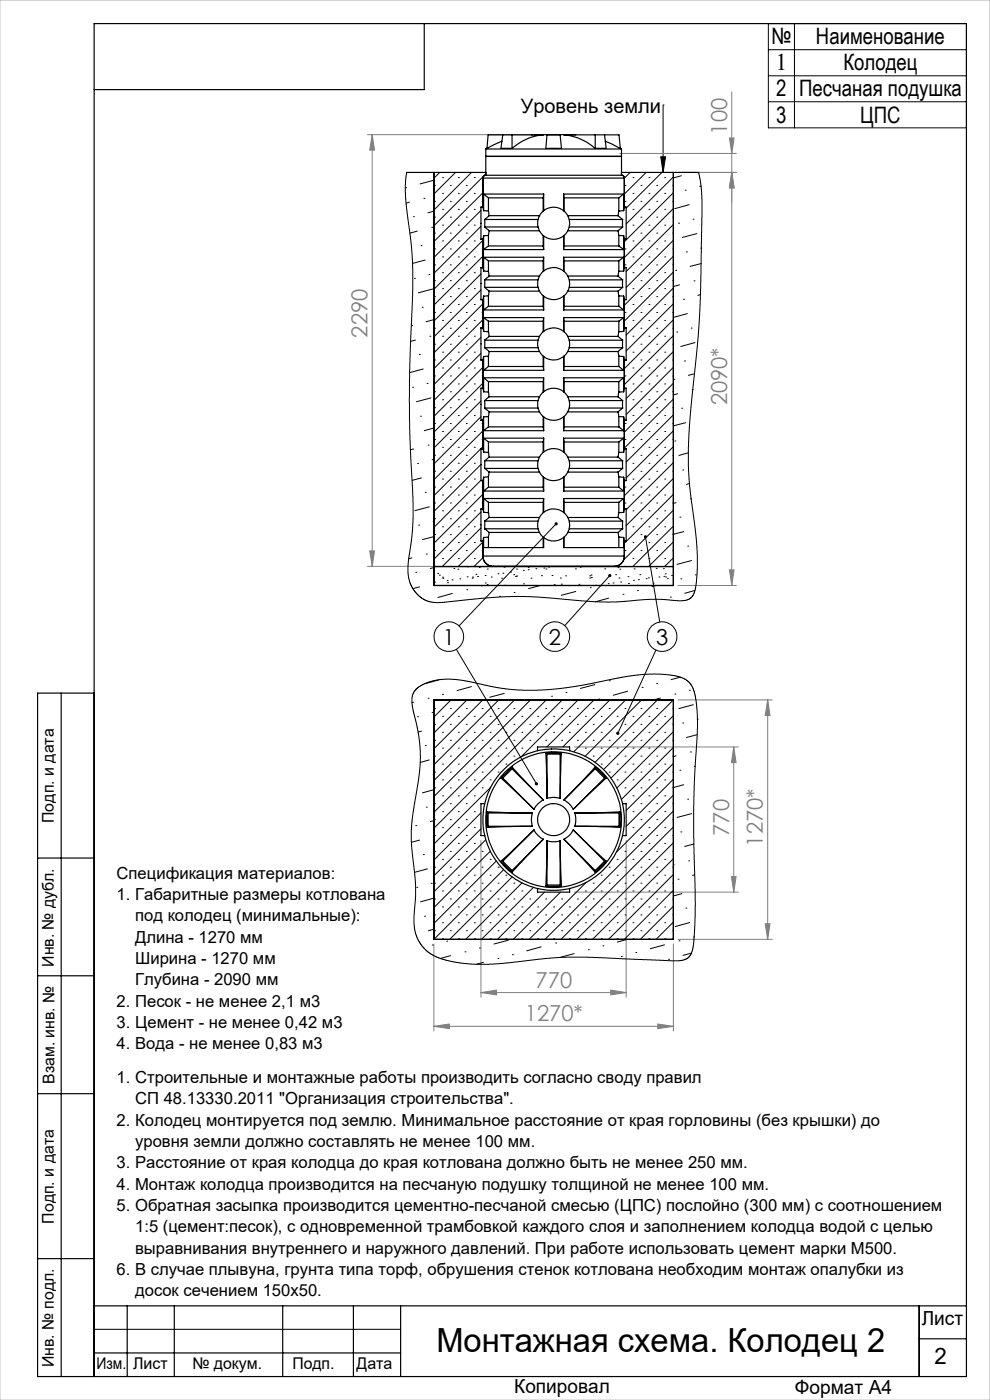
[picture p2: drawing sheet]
<svg xmlns="http://www.w3.org/2000/svg" width="210mm" height="297mm" viewBox="0 0 210 297" stroke-linecap="round" stroke-linejoin="round" font-family="sans-serif">
<g fill="none" stroke="#000" stroke-width=".21">
<path d="M163 5h42v22.1h-42zM163 10.5h42M163 16.1h42M168.5 5v22.1M140.2 33.3h1l-.5 3.3zM140.7 22.3h.1M140.7 22.3v14.3M163 21.6h42M118 111.1l-20.6 21.7M136.9 113.9l3 18.1M96.8 137.8l17 28.5M129.3 122.1l-9.5 10.6"/>
<path d="M139.1 137.9l-8 17.7M20 282h65"/>
<circle cx="95.2" cy="135.1" r="3.1"/>
<circle cx="117.7" cy="135.1" r="3.1"/>
<circle cx="140.4" cy="135.1" r="3.1"/>
</g>
<g fill="none" stroke="#808080" stroke-width=".21">
<path d="M155.2 19.5v104.7M77.9 28.6h35.1M79 28.6l.4 3.3h-1zM79 28.6v91.6M131.4 32.6h24.8M143.8 36.6h12.4M154.7 29.3h1l-.5 3.3zM155.2 36.6l.5 3.3h-1zM78.4 116.9h1l-.4 3.3zM77.9 120.2h25.7M143.8 124.2h12.4M154.7 120.9h1l-.5 3.3z"/>
<path d="M121.8 158.5h34.8M143.8 148.5h20M155.6 158.5v30.8M155.6 158.5l.5 3.3h-.9zM162.8 148.5v50.8M162.8 148.5l.5 3.3h-1zM102 178.3v33.3M132.8 178.3v33.3M121.8 189.3h34.8M143.8 199.3h20M155.2 186h.9l-.5 3.3zM162.3 196h1l-.5 3.3z"/>
<path d="M92 217.7l3.3-.5v1zM92 200.3v18.4M92 217.7h50.8M102 210.6l3.3-.6v1.1zM102 210.6h30.8M129.5 210l3.3 .6-3.3 .5zM139.5 217.2l3.3 .5-3.3 .5zM142.8 200.3v18.4"/>
</g>
<g fill="none" stroke="#000" stroke-width=".25">
<path d="M90 5v14h-70M13 147v145M20 147h-12v145h197v-287h-185v287M8 182h12M8 207h12M8 232h12M8 267h12M20 277h185M27 277v15M37 277v15M60 277v15M75 277v15"/>
<path d="M85 277v15M195 277v15M20 287h65M195 284h10"/>
</g>
<path d="M0 0h210v297h-210z" fill="none" stroke="#c0c0c0" stroke-width=".21"/>
<g fill="#000">
<path d="M140.2 33.3h1l-.5 3.3z"/>
<path d="M129.2 121.8a.34 .34 0 0 0-.1 .5 .34 .34 0 0 0 .5 .1 .34 .34 0 0 0 0-.6l-.3 .3 .3-.3zM113.6 166a.33 .33 0 0 0-.1 .5 .33 .33 0 0 0 .4 .1l-.1-.3 .2 .2a.34 .34 0 0 0 .1-.4 .34 .34 0 0 0-.5-.1zM117.8 110.9a.35 .35 0 0 0-.1 .5 .35 .35 0 0 0 .5 0 .35 .35 0 0 0 0-.5l-.2 .2 .2-.2zM130.9 155.3l-.2 .3 .2 .3 .2-.3-.2 .3a.34 .34 0 0 0 .5-.4 .34 .34 0 0 0-.5-.2zM136.8 113.6a.35 .35 0 0 0-.2 .5 .35 .35 0 0 0 .5 0 .35 .35 0 0 0-.2-.5v.3z"/>
</g>
<g fill="#808080">
<path d="M92 217.7l3.3-.5v1zM139.5 217.2l3.3 .5-3.3 .5z"/>
<path d="M155.2 36.6l.5 3.3h-1zM154.7 29.3h1l-.5 3.3z"/>
<path d="M155.2 186h.9l-.5 3.3zM155.6 158.5l.5 3.3h-.9zM162.3 196h1l-.5 3.3zM162.8 148.5l.5 3.3h-1z"/>
<path d="M155.2 36.6l.5 3.3h-1zM154.7 120.9h1l-.5 3.3zM79 28.6l.4 3.3h-1zM78.4 116.9h1l-.4 3.3z"/>
<path d="M102 210.6l3.3-.6v1.1zM129.5 210l3.3 .6-3.3 .5z"/>
</g>
<g fill="none" stroke="#000" stroke-width=".21">
<path d="M86 39.8h.1M86.3 36.6l-.3 2.6v3l1.2 9.6 .4 5.2v4.7l-.6 14.1-.2 9.6 .2 8 .6 11.9v4.7l-.3 4.5-.7 5-.1 2.1 .6 2.4 1.2 1.9 .8 .7 1.1 .7 1 .4 1.3 .1 11.3-1 4.5-.3 5.7 .1 13.1 1.1h4.4l6.2-.6h2.6l4.4 .4 1.4-.4 .9-.8 .5-1.3 .2-1.6 .2-5.9-.4-4.9-1.3-10.4-.2-7.4 .4-6.3 1.6-16.1 .5-7.8 .4-22.4-.2-3.2-.5-2.4M92 38.2l-2.9 .8M92.2 39.3h.1M93.3 36.6l-1.3 1.2M93.9 37.7h.1M95.5 39.3h.1M96.6 36.6l-4.6 4.6M97.2 37.7h.1M98.9 39.3h.1M100 36.6l-8 8M100.6 37.7h.1"/>
<path d="M102.3 39.3h.1M103 36.9l-11 11M132.6 39.3h.1M133.7 36.6l-1.3 1.2M134.3 37.7h.1M136 39.3h.1M137.1 36.6l-4.7 4.6M137.7 37.7h.1M139.3 39.3h.1M140.4 36.6l-7.6 7.6M141 37.7h.1M142.7 39.3h.1"/>
<path d="M142.8 37.5l-10 10M144.5 37.3l-1.7 .4M148.7 39.5h-.3M86.9 42.9l-.8 .2M87.7 46h.1M87.9 59.1h.1M88.5 49l-1.5 .5M89.3 52.1h.1M89.9 42.1h.1M90.2 55.2l-2.7 .7M91 58.2h.1M91.6 48.2h.1"/>
<path d="M92 44.8l-1.2 .4M92.2 59.5h.1M92.2 56.2h.1M92.2 52.8h.1M92.2 49.5h.1M92.2 46.1h.1M92.2 42.7h.1M93.9 57.9h.1M93.9 54.5h.1M93.9 51.1h.1M93.9 47.8h.1M93.9 44.4h.1"/>
<path d="M93.9 41h.1M95.5 59.5h.1M95.5 56.2h.1M95.5 52.8h.1M95.5 49.5h.1M95.5 46.1h.1M95.5 42.7h.1M97.2 57.9h.1M97.2 54.5h.1M97.2 51.1h.1M97.2 47.8h.1M97.2 44.4h.1"/>
<path d="M97.2 41h.1M98.9 59.5h.1M98.9 56.2h.1M98.9 52.8h.1M98.9 49.5h.1M98.9 46.1h.1M98.9 42.7h.1M100.6 57.9h.1M100.6 54.5h.1M100.6 51.1h.1M100.6 47.8h.1M100.6 44.4h.1"/>
<path d="M100.6 41h.1M102 58.1l-10 10M102 48l-10 10M102 44.6l-10 10M102.3 56.2h.1M102.3 52.8h.1M102.3 42.7h.1M102.4 54.4l-10.4 10.3M102.4 51l-10.4 10.4M102.4 40.9l-10.4 10.4M132.6 56.2h.1M132.6 52.8h.1"/>
<path d="M132.6 42.7h.1M134.3 57.9h.1M134.3 54.5h.1M134.3 51.1h.1M134.3 47.8h.1M134.3 44.4h.1M134.3 41h.1M136 59.5h.1M136 56.2h.1M136 52.8h.1M136 49.5h.1M136 46.1h.1"/>
<path d="M136 42.7h.1M137.7 57.9h.1M137.7 54.5h.1M137.7 51.1h.1M137.7 47.8h.1M137.7 44.4h.1M137.7 41h.1M139.3 59.5h.1M139.3 56.2h.1M139.3 52.8h.1M139.3 49.5h.1M139.3 46.1h.1"/>
<path d="M139.3 42.7h.1M141 57.9h.1M141 54.5h.1M141 51.1h.1M141 47.8h.1M141 44.4h.1M141 41h.1M142.7 59.5h.1M142.7 56.2h.1M142.7 52.8h.1M142.7 49.5h.1M142.7 46.1h.1"/>
<path d="M142.7 42.7h.1M142.8 57.7l-10.4 10.4M142.8 54.4l-10.4 10.4M142.8 51l-10 10M142.8 47.6l-10 10M142.8 44.2l-10.4 10.4M142.8 40.9l-10.4 10.4M143.3 57.4h.1M143.9 47.3h.1M145.3 40.4h.1M145.6 53.4h.1M146.2 43.4l-3.1 .9"/>
<path d="M147 46.5h.1M147.2 59.6h.1M147.8 49.6l-3.1 .8M148.7 52.6h.1M148.7 55.9l-2.3 .6M87.3 69.1h.1M88.1 72.1l-1 .3M88.9 75.2h.1M89.6 65.2h.1M89.8 78.3l-2.9 .8M91.2 71.3h.1M91.8 61.3l-3.1 .8"/>
<path d="M92 74.4h.1M92 67.8l-1.6 .5M92.2 79.8h.1M92.2 76.4h.1M92.2 73h.1M92.2 69.6h.1M92.2 66.3h.1M92.2 62.9h.1M93.9 78.1h.1M93.9 74.7h.1M93.9 71.3h.1M93.9 68h.1"/>
<path d="M93.9 64.6h.1M93.9 61.2h.1M95.5 79.8h.1M95.5 76.4h.1M95.5 73h.1M95.5 69.6h.1M95.5 66.3h.1M95.5 62.9h.1M97.2 78.1h.1M97.2 74.7h.1M97.2 71.3h.1M97.2 68h.1"/>
<path d="M97.2 64.6h.1M97.2 61.2h.1M98.9 79.8h.1M98.9 76.4h.1M98.9 73h.1M98.9 69.6h.1M98.9 66.3h.1M98.9 62.9h.1M100.6 78.1h.1M100.6 74.7h.1M100.6 71.3h.1M100.6 68h.1"/>
<path d="M100.6 64.6h.1M100.6 61.2h.1M102 75l-10 9.9M102 71.6l-10 10M102 61.5l-10 10M102.3 79.8h.1M102.3 76.4h.1M102.3 66.3h.1M102.4 77.9l-10.4 10.4M102.4 67.8l-10.4 10.4M102.4 64.4l-10.4 10.5M132.6 79.8h.1"/>
<path d="M132.6 76.4h.1M132.6 66.3h.1M134.3 78.1h.1M134.3 74.7h.1M134.3 71.3h.1M134.3 68h.1M134.3 64.6h.1M134.3 61.2h.1M136 79.8h.1M136 76.4h.1M136 73h.1M136 69.6h.1"/>
<path d="M136 66.3h.1M136 62.9h.1M137.7 78.1h.1M137.7 74.7h.1M137.7 71.3h.1M137.7 68h.1M137.7 64.6h.1M137.7 61.2h.1M139.3 79.8h.1M139.3 76.4h.1M139.3 73h.1M139.3 69.6h.1"/>
<path d="M139.3 66.3h.1M139.3 62.9h.1M141 78.1h.1M141 74.7h.1M141 71.3h.1M141 68h.1M141 64.6h.1M141 61.2h.1M142.7 79.8h.1M142.7 76.4h.1M142.7 73h.1M142.7 69.6h.1"/>
<path d="M142.7 66.3h.1M142.7 62.9h.1M142.8 77.9l-10 10M142.8 74.6l-10 10M142.8 71.2l-10.4 10.4M142.8 67.8l-10.4 10.4M142.8 64.4l-10 10.1M142.8 61.1l-10 10M143.5 70.4h.1M144.1 60.4l-1.3 .4M145 63.5h.1M145.2 76.6h.1"/>
<path d="M145.8 66.5l-3 .8M146.6 69.6h.1M147.3 79.3l-1.3 .3M147.4 72.7l-3 .8M148.6 62.5l-.6 .1M87.5 82.2h.1M87.7 95.2l-.6 .2M88.6 98.3h.1M89.2 88.3h.1M90.6 81.3h.1M90.8 94.4h.1M91.4 84.4l-3.1 .8"/>
<path d="M92 97.4l-.3 .1M92 90.8l-2 .6M92.2 100h.1M92.2 96.6h.1M92.2 93.2h.1M92.2 89.8h.1M92.2 86.5h.1M92.2 83.1h.1M93.9 98.3h.1M93.9 94.9h.1M93.9 91.5h.1M93.9 88.2h.1"/>
<path d="M93.9 84.8h.1M93.9 81.5h.1M95.5 100h.1M95.5 96.6h.1M95.5 93.2h.1M95.5 89.8h.1M95.5 86.5h.1M95.5 83.1h.1M97.2 98.3h.1M97.2 94.9h.1M97.2 91.5h.1M97.2 88.2h.1"/>
<path d="M97.2 84.8h.1M97.2 81.5h.1M98.9 100h.1M98.9 96.6h.1M98.9 93.2h.1M98.9 89.8h.1M98.9 86.5h.1M98.9 83.1h.1M100.6 98.3h.1M100.6 94.9h.1M100.6 91.5h.1M100.6 88.2h.1"/>
<path d="M100.6 84.8h.1M100.6 81.5h.1M102 98.5l-10 10M102 88.4l-10 10M102 85.1l-10 9.9M102.3 93.2h.1M102.3 89.8h.1M102.4 94.8l-10.4 10.4M102.4 91.4l-10.4 10.4M102.4 81.3l-10.4 10.4M132.6 93.2h.1M132.6 89.8h.1"/>
<path d="M134.3 98.3h.1M134.3 94.9h.1M134.3 91.5h.1M134.3 88.2h.1M134.3 84.8h.1M134.3 81.5h.1M136 100h.1M136 96.6h.1M136 93.2h.1M136 89.8h.1M136 86.5h.1M136 83.1h.1"/>
<path d="M137.7 98.3h.1M137.7 94.9h.1M137.7 91.5h.1M137.7 88.2h.1M137.7 84.8h.1M137.7 81.5h.1M139.3 100h.1M139.3 96.6h.1M139.3 93.2h.1M139.3 89.8h.1M139.3 86.5h.1M139.3 83.1h.1"/>
<path d="M141 98.3h.1M141 94.9h.1M141 91.5h.1M141 88.2h.1M141 84.8h.1M141 81.5h.1M142.7 100h.1M142.7 96.6h.1M142.7 93.2h.1M142.7 89.8h.1M142.7 86.5h.1M142.7 83.1h.1"/>
<path d="M142.8 98.1l-10 10M142.8 94.8l-10.4 10.4M142.8 91.4l-10 10M142.8 88l-10 10M142.8 84.7l-10.4 10.4M142.8 81.3l-10.4 10.4M142.9 80.5h.1M143.2 93.6h.1M143.8 83.5l-1 .3M144.6 86.6h.1M144.8 99.7h.1M145.4 89.7l-2.6 .6"/>
<path d="M146 96.1l-2 .5M146.8 82.7h.1M87.4 118.4l-.7 .1M88.8 111.4h.1M89.4 101.4l-2 .5M90.2 104.5h.1M90.4 117.5h.1M91.1 107.5l-3.1 .8M91.9 110.6h.1M92 113.8l-2.4 .7M92.2 116.8h.1M92.2 113.4h.1"/>
<path d="M92.2 110.1h.1M92.2 106.7h.1M92.2 103.3h.1M93.9 118.5h.1M93.9 115.1h.1M93.9 111.8h.1M93.9 108.4h.1M93.9 105h.1M93.9 101.6h.1M95.5 116.8h.1M95.5 113.4h.1M95.5 110.1h.1"/>
<path d="M95.5 106.7h.1M95.5 103.3h.1M97.2 118.5h.1M97.2 115.1h.1M97.2 111.8h.1M97.2 108.4h.1M97.2 105h.1M97.2 101.6h.1M98.9 116.8h.1M98.9 113.4h.1M98.9 110.1h.1M98.9 106.7h.1"/>
<path d="M98.9 103.3h.1M100.6 118.5h.1M100.6 115.1h.1M100.6 111.8h.1M100.6 108.4h.1M100.6 105h.1M100.6 101.6h.1M102 112l-8.2 8.2M102 108.6l-10 10M102 101.9l-10 10M102.3 116.8h.1M102.3 106.7h.1"/>
<path d="M102.3 103.3h.1M102.4 118.3l-1.9 1.9M102.4 115l-5.2 5.2M102.4 104.8l-10.4 10.4M132.6 116.8h.1M132.6 106.7h.1M132.6 103.3h.1M134.3 118.5h.1M134.3 115.1h.1M134.3 111.8h.1M134.3 108.4h.1M134.3 105h.1"/>
<path d="M134.3 101.6h.1M136 116.8h.1M136 113.4h.1M136 110.1h.1M136 106.7h.1M136 103.3h.1M137.7 118.5h.1M137.7 115.1h.1M137.7 111.8h.1M137.7 108.4h.1M137.7 105h.1M137.7 101.6h.1"/>
<path d="M139.3 116.8h.1M139.3 113.4h.1M139.3 110.1h.1M139.3 106.7h.1M139.3 103.3h.1M141 118.5h.1M141 115.1h.1M141 111.8h.1M141 108.4h.1M141 105h.1M141 101.6h.1M142.7 116.8h.1"/>
<path d="M142.7 113.4h.1M142.7 110.1h.1M142.7 106.7h.1M142.7 103.3h.1M142.8 118.4l-1.8 1.8M142.8 115l-5.2 5.2M142.8 111.6l-8.6 8.6M142.8 108.2l-10.5 10.6M142.8 104.9l-10.4 10.4M142.8 101.5l-10 10M143.4 106.6l-.6 .2M144.2 109.7h.1"/>
<path d="M145 112.8l-2.2 .5M145.9 115.8h.1M146.2 102.6l-.6 .2M146.5 105.8h.1M146.7 118.9l-3.1 .8M88.2 121.4h.1M89 124.5l-1.4 .4M92 120.4l-.7 .2M92.1 123.5h.1M92.2 120.2h.1M92.9 121.7h.1M93.2 122h.1"/>
<path d="M93.9 122.4h.1M93.9 122.7h.1M94.9 123.2h.1M94.9 123.6h.1M95.5 120.2h.1M95.9 123h.1M96 125.9l-3.1 .8M96.3 120.6h.1M97.1 120.8h.1M97.5 122.8h.1M98.9 120.2h.1M99 125.1h.1"/>
<path d="M99.1 122.4h.1M99.2 120.3h.1M100.2 122.7h.1M100.3 122.4h.1M101 121.8h.1M101.3 122.3h.1M101.7 120.4h.1M102.1 124.3h.1M102.3 120.2h.1M102.9 122.1h.1M102.9 123.7h.1M103.3 124h.1"/>
<path d="M103.4 120.7h.1M104 120.1l-.1 .1M104.2 122.4h.1M105.6 121.7h.1M105.7 120.2h.1M106 126.5h.1M106.4 122.7h.1M106.7 121.6h.1M106.9 120.3h.1M107 124.2h.1M107.3 120.2h.1M108.3 121.4h.1"/>
<path d="M109 121.9h.1M109 120.2h.1M109 125.7h.1M109.3 122.3h.1M109.6 120.7h.1M109.6 122.2h.1M110.7 120.2h.1M111 121h.1M111.1 123.9h.1M112 120.4h.1M112 120.9h.1M112.4 120.2h.1"/>
<path d="M112.6 122.7h.1M113.7 120.6h.1M114.1 120.2h-.1M114.6 124.2l-2.5 .7M114.9 122.1h.1M115.4 120.5h.1M115.8 120.7h.1M116.4 120.3h.1M117.1 122.1h.1M117.4 120.2h.1M117.5 124h.1M118.9 122.6h.1"/>
<path d="M119.1 123.9h.1M120 122.2h.1M120.8 120.2h.1M122.1 120.7h.1M122.1 125.5l-3 .8M122.5 120.2h.1M122.8 124h.1M123.1 120.3h.1M124.2 120.2h-.1M125.1 122.6h.1M125.1 122.2h.1M125.2 124.7h.1"/>
<path d="M125.4 122h.1M125.4 122.5h.1M125.8 120.2h.1M126.3 124.2h.1M127.5 120.2h.1M128.3 120.7h.1M129 123.8h.1M129.1 126.9l-2.8 .8M130 123.7h.1M130.6 121.9h.1M131.1 120l-.2 .2M131.1 120.4h.1"/>
<path d="M131.3 122.6h.1M131.5 120.8h.1M131.7 123.5h.1M132.2 126.1h.1M132.6 120.2h.1M133.2 122.3h.1M133.3 123.8h.1M134.4 123.1h.1M134.5 120.7h.1M135.2 124.2h.1M135.2 125.3h.1M135.4 123h.1"/>
<path d="M135.7 121.9h.1M136 120.2h.1M137.1 122.8h.1M137.5 122.6h.1M138.5 123.7h.1M139.2 124.2l-.9 .2M139.2 120.6h.1M139.3 120.2h.1M139.8 122.4h.1M140.7 120.6h.1M140.8 122.3h.1M141.1 121.7h.1"/>
<path d="M141.2 122.4h.1M141.6 122.8h.1M142.2 126.7h.1M142.5 122.1h.1M142.7 120.2h.1M144.4 122.8h.1M147.4 125.3l-2.2 .6M147.5 122h.1M87.7 149h-.3M88.2 146.3l1.1-.9 1.2-.6 2-.5 1.9-.2 3.7 .2 7.5 1.6 5.3 .5h4l4.7-.4 4.9-.8 8.4-1.7 4.4-.5h2.9l2.9 .3 1.8 .6 1.1 .7 .9 1.2 .6 1.7 .5 4.9-.9 18.4v7.1l.4 13.3-.1 4.4-.3 5.1-.4 1.4-.4 .8-.8 .6-1.5 .3-18.2-.7h-5.8l-4 .2-9.9 1.1-5.4 .2-2.9-.3-3.3-.6-2.4-.9-1.5-1-1.3-1.5-.8-1.3-.4-1.3-.3-1.9 .4-5.5v-2.6l-.9-8-.1-3.7 .5-4 1.2-7.1 .3-4.1-.1-2.3-.3-2.7-1.4-6.5 .1-1.7zM88.6 152h.1M89.4 155.1l-.7 .2"/>
<path d="M90.2 158.1h.1M90.8 148.1h.1M92 151.1l-.3 .1M92.2 157.1h.1M92.2 153.7h.1M92.2 150.3h.1M92.3 148.5l-.3 .3M93.1 144.2l-3 .9M93.9 158.7h.1M93.9 155.4h.1M93.9 152h.1M93.9 148.6h.1"/>
<path d="M93.9 147.3h.1M95.5 157.1h.1M95.5 153.7h.1M95.5 150.3h.1M95.7 148.5l-3.7 3.6M97.2 158.7h.1M97.2 155.4h.1M97.2 152h.1M97.2 148.6h.1M98.9 157.1h.1M98.9 153.7h.1M98.9 150.3h.1"/>
<path d="M99.1 148.5l-7.1 7M100 145.7l-3.1 .8M100.6 158.7h.1M100.6 155.4h.1M100.6 152h.1M100.6 148.6h.1M102.3 157.1h.1M102.3 153.7h.1M102.3 150.3h.1M102.4 148.5l-10.4 10.4M104 158.7h.1M104 155.4h.1"/>
<path d="M104 152h.1M104 148.6h.1M105.7 157.1h.1M105.7 153.7h.1M105.7 150.3h.1M105.8 148.5l-13.8 13.7M107 147.1l-3.1 .8M107.3 158.7h.1M107.3 155.4h.1M107.3 152h.1M107.3 148.6h.1M109 157.1h.1"/>
<path d="M109 153.7h.1M109 150.3h.1M109.1 148.5l-17.1 17.1M110.7 158.7h.1M110.7 155.4h.1M110.7 152h.1M110.7 148.6h.1M112.4 157.1h.1M112.4 153.7h.1M112.4 150.3h.1M112.5 148.5l-20.5 20.5M114.1 155.4h.1"/>
<path d="M114.1 152h.1M114.1 148.6h.1M115.7 157.1h.1M115.7 153.7h.1M115.7 150.3h.1M115.9 148.5l-23.9 23.8M117 147.7h.1M117.4 155.4h.1M117.4 152h.1M117.4 148.6h.1M119.1 157.1h.1M119.1 153.7h.1"/>
<path d="M119.1 150.3h.1M119.3 148.5l-27.3 27.2M120.1 146.9h.1M120.8 155.4h.1M120.8 152h.1M120.8 148.6h.1M122.5 157.1h.1M122.5 153.7h.1M122.5 150.3h.1M122.6 148.5l-12 12M124.2 158.7h.1M124.2 155.4h.1"/>
<path d="M124.2 152h.1M124.2 148.6h.1M125.8 157.1h.1M125.8 153.7h.1M125.8 150.3h.1M126 148.5l-10 10M126.2 145.2l-3.1 .8M127 148.3h.1M127.5 158.7h.1M127.5 155.4h.1M127.5 152h.1M127.5 148.6h.1"/>
<path d="M129.2 157.1h.1M129.2 153.7h.1M129.2 150.3h.1M129.3 144.4h.1M129.4 148.5l-10 10M130.9 158.7h.1M130.9 155.4h.1M130.9 152h.1M130.9 148.6h.1M132.6 157.1h.1M132.6 153.7h.1M132.6 150.3h.1"/>
<path d="M132.7 148.5l-11 11M133.1 146.6l-3 .9M134.3 158.7h.1M134.3 155.4h.1M134.3 152h.1M134.3 148.6h.1M136 157.1h.1M136 153.7h.1M136 150.3h.1M136.1 148.5l-12 11.9M136.2 145.8h.1M137.7 158.7h.1"/>
<path d="M137.7 155.4h.1M137.7 152h.1M137.7 148.6h.1M139.3 145h.1M139.3 157.1h.1M139.3 153.7h.1M139.3 150.3h.1M139.5 148.5l-13.3 13.2M140.1 148.1l-1.5 .4M141 158.7h.1M141 155.4h.1M141 152h.1"/>
<path d="M141 148.6h.1M142.7 157.1h.1M142.7 153.7h.1M142.7 150.3h.1M142.8 158.6l-11 11M142.8 155.2l-12 12M142.8 151.8l-13.2 13.3M142.8 148.5l-14.8 14.8M143.2 147.2h.1M144.3 143.6l-2 .6M144.8 153.4h.1M146.2 146.4h.1"/>
<path d="M146.5 159.5h.1M147.1 149.5l-3.1 .8M147.9 155.9l-2.3 .6M147.9 152.6h.1M88.2 175.2h.1M89 178.2l-1.7 .5M90.4 171.2h.1M91.1 161.2l-2 .5M91.9 164.3h.1M92 174.1l-.7 .2M92 167.5l-2.4 .7M92.2 177.2h.1"/>
<path d="M92.2 173.9h.1M92.2 170.5h.1M92.2 167.1h.1M92.2 163.8h.1M92.2 160.4h.1M93.9 178.9h.1M93.9 175.6h.1M93.9 172.2h.1M93.9 168.8h.1M93.9 165.4h.1M93.9 162.1h.1M95.5 177.2h.1"/>
<path d="M95.5 173.9h.1M95.5 170.5h.1M95.5 167.1h.1M95.5 163.8h.1M95.5 160.4h.1M97.2 178.9h.1M97.2 175.6h.1M97.2 172.2h.1M97.2 168.8h.1M97.2 165.4h.1M97.2 162.1h.1M98.9 177.2h.1"/>
<path d="M98.9 173.9h.1M98.9 170.5h.1M98.9 167.1h.1M98.9 163.8h.1M98.9 160.4h.1M100.6 178.9h.1M100.6 175.6h.1M100.6 172.2h.1M100.6 168.8h.1M100.6 165.4h.1M100.6 162.1h.1M102 175.8l-10 10"/>
<path d="M102 172.4l-10 10.1M102.3 167.1h.1M102.3 163.8h.1M102.3 160.4h.1M103 178.1l-11 11.1M104 165.4h.1M104 162.1h.1M104.1 167l-12.1 12.1M105.7 163.8h.1M105.7 160.4h.1M107.3 162.1h.1M109 160.4h.1"/>
<path d="M125.8 160.4h.1M127.5 162.1h.1M129.2 163.8h.1M129.2 160.4h.1M130.9 165.4h.1M130.9 162.1h.1M132.6 167.1h.1M132.6 163.8h.1M132.6 160.4h.1M134.3 178.9h.1M134.3 175.6h.1M134.3 172.2h.1"/>
<path d="M134.3 168.8h.1M134.3 165.4h.1M134.3 162.1h.1M136 177.2h.1M136 173.9h.1M136 170.5h.1M136 167.1h.1M136 163.8h.1M136 160.4h.1M137.7 178.9h.1M137.7 175.6h.1M137.7 172.2h.1"/>
<path d="M137.7 168.8h.1M137.7 165.4h.1M137.7 162.1h.1M139.3 177.2h.1M139.3 173.9h.1M139.3 170.5h.1M139.3 167.1h.1M139.3 163.8h.1M139.3 160.4h.1M141 178.9h.1M141 175.6h.1M141 172.2h.1"/>
<path d="M141 168.8h.1M141 165.4h.1M141 162.1h.1M142.7 177.2h.1M142.7 173.9h.1M142.7 170.5h.1M142.7 167.1h.1M142.7 163.8h.1M142.7 160.4h.1M142.8 178.8l-20.5 20.5M142.8 175.4l-23.8 23.9M142.8 172l-27.2 27.3"/>
<path d="M142.8 168.7l-12 12.1M142.8 165.3l-10 10M142.8 162l-10 9.9M143.4 160.3l-.6 .2M144.2 163.4h.1M144.4 176.5h.1M145 166.5l-2.2 .6M145.9 169.5h.1M146.7 172.6l-3.1 .8M147.2 179.1l-2 .5M147.5 162.6h-.2M88.4 188.2h.1"/>
<path d="M89.8 181.3h.1M90.1 194.4h.1M90.7 184.3l-2.8 .8M91.5 187.4h.1M92 197.1l-1.1 .3M92 190.5l-2.8 .8M92.2 197.4h.1M92.2 194.1h.1M92.2 190.7h.1M92.2 187.4h.1M92.2 184h.1M92.2 180.6h.1"/>
<path d="M93.9 199.1h.1M93.9 195.8h.1M93.9 192.4h.1M93.9 189h.1M93.9 185.7h.1M93.9 182.3h.1M94.8 199.7h.1M95.5 197.4h.1M95.5 194.1h.1M95.5 190.7h.1M95.5 187.4h.1M95.5 184h.1"/>
<path d="M95.5 180.6h.1M97.2 199.1h.1M97.2 195.8h.1M97.2 192.4h.1M97.2 189h.1M97.2 185.7h.1M97.2 182.3h.1M98.9 197.4h.1M98.9 194.1h.1M98.9 190.7h.1M98.9 187.4h.1M98.9 184h.1"/>
<path d="M98.9 180.6h.1M100.6 199.1h.1M100.6 195.8h.1M100.6 192.4h.1M100.6 189h.1M100.6 185.7h.1M100.6 182.3h.1M102.3 197.4h.1M102.3 194.1h.1M102.3 190.7h.1M102.3 187.4h.1M102.3 184h.1"/>
<path d="M102.3 180.6h.1M104 199.1h.1M104 195.8h.1M104 192.4h.1M104 189h.1M104 185.7h.1M104 182.3h.1M104 180.6l-12 11.9M105.3 182.7l-13.3 13.2M105.7 197.4h.1M105.7 194.1h.1M105.7 190.7h.1"/>
<path d="M105.7 187.4h.1M105.7 184h.1M106.8 184.5l-14.8 14.8M107.3 199.1h.1M107.3 195.8h.1M107.3 192.4h.1M107.3 189h.1M107.3 185.7h.1M107.8 199.5l-3 .8M108.7 186l-13.3 13.3M109 197.4h.1M109 194.1h.1"/>
<path d="M109 190.7h.1M109 187.4h.1M110.7 199.1h.1M110.7 195.8h.1M110.7 192.4h.1M110.7 189h.1M110.7 187.3l-11.9 12M112.4 197.4h.1M112.4 194.1h.1M112.4 190.7h.1M113.2 188.2l-11.1 11.1M114.1 199.1h.1"/>
<path d="M114.1 195.8h.1M114.1 192.4h.1M115.5 189.3l-10 10M115.7 197.4h.1M115.7 194.1h.1M115.7 190.7h.1M117.4 199.1h.1M117.4 195.8h.1M117.4 192.4h.1M118.9 189.3l-10 10M119.1 197.4h.1M119.1 194.1h.1"/>
<path d="M119.1 190.7h.1M120.8 199.1h.1M120.8 195.8h.1M120.8 192.4h.1M122.5 197.4h.1M122.5 194.1h.1M122.5 190.7h.1M124.2 199.1h.1M124.2 195.8h.1M124.2 192.4h.1M124.2 189h.1M124.3 187.2l-12 12.1"/>
<path d="M125.8 197.4h.1M125.8 194.1h.1M125.8 190.7h.1M125.8 187.4h.1M127.5 199.1h.1M127.5 195.8h.1M127.5 192.4h.1M127.5 189h.1M127.5 185.7h.1M129.2 197.4h.1M129.2 194.1h.1M129.2 190.7h.1"/>
<path d="M129.2 187.4h.1M129.2 184h.1M130.9 199.1h.1M130.9 195.8h.1M130.9 192.4h.1M130.9 189h.1M130.9 185.7h.1M130.9 182.3h.1M132.6 197.4h.1M132.6 194.1h.1M132.6 190.7h.1M132.6 187.4h.1"/>
<path d="M132.6 184h.1M132.6 180.6h.1M133 199.3l-2 .5M134.3 199.1h.1M134.3 195.8h.1M134.3 192.4h.1M134.3 189h.1M134.3 185.7h.1M134.3 182.3h.1M136 197.4h.1M136 194.1h.1M136 190.7h.1"/>
<path d="M136 187.4h.1M136 184h.1M136 180.6h.1M137.7 199.1h.1M137.7 195.8h.1M137.7 192.4h.1M137.7 189h.1M137.7 185.7h.1M137.7 182.3h.1M139.3 197.4h.1M139.3 194.1h.1M139.3 190.7h.1"/>
<path d="M139.3 187.4h.1M139.3 184h.1M139.3 180.6h.1M141 199.1h.1M141 195.8h.1M141 192.4h.1M141 189h.1M141 185.7h.1M141 182.3h.1M142.7 197.4h.1M142.7 194.1h.1M142.7 190.7h.1"/>
<path d="M142.7 187.4h.1M142.7 184h.1M142.7 180.6h.1M142.8 199l-.2 .3M142.8 195.6l-3.6 3.7M142.8 192.3l-7 7M142.8 188.9l-10.4 10.4M142.8 185.5l-13.7 13.8M142.8 182.2l-17.1 17.1M143 183.5h-.2M143.8 186.5h.1M144 199.6h.1"/>
<path d="M144.6 189.6l-1.8 .5M145.5 192.6h.1M146.1 182.6h.1M146.3 195.7l-3.1 .9M147.1 198.8h.1M147.4 185.6l-.5 .1M91.7 200.5h.1M95.6 202.7l-2.2 .6M98.6 201.9h.1M101.7 201.1h.1M102.6 204.1l-1.6 .5M105.6 203.3h.1"/>
<path d="M108.7 202.5h.1M114.8 200.9l-3.1 .8M117.9 200.1h.1M121.8 202.3l-3.1 .8M124.8 201.5h.1M127.9 200.7h.1M131.8 202.9h.1M134.9 202.1h.1M141 200.4l-3.1 .9M141.8 203.5h.1M146.6 202.2l-1.7 .5"/>
</g>
<g fill="none" stroke="#000" stroke-width=".25">
<path d="M86.3 36.6h16.7M92 36.6v87.6h50.8v-87.6M102.4 37.8h30M102.4 37.8v6.2M103 37.2l-.3 .1-.3 .5M103 37.2h28.8M103 33.2h28.8M103 31.6h28.8M103 31.6v5.6M103.3 31.5l-.3 .1M106.5 30l-3.2 1.5 .2-2.9h11.8a11.2 11.2 0 0 0-6.7 2.9M106.6 28.6l-.3 2.9h2.3"/>
<path d="M108.6 28.6v2.9M112.7 28.6h9.4M116 28.6h2.8l.3 2.9h-3.3zM126.3 28.6v2.9M128.2 28.6l.4 2.9h-2.3M128.4 30l3.2 1.5-.3-2.9h-11.7a11.2 11.2 0 0 1 6.7 2.9M131.6 31.5l.2 .1M131.8 37.2h.3l.3 .6M131.8 31.6v5.6M131.8 36.6h16.4M132.4 37.8v6.2M102.4 56.8l.2 .7"/>
<path d="M102.4 44l.2 .7M102.4 56.8h-.4v6.8h.4M102.4 44h-.4v6.8h.4M102.4 50.8v6M102.6 50l-.2 .8M102.6 52.9h12.7M102.6 54.6h12.7M102.6 41.2h12.7M102.6 57.5l1 .1M102.6 44.7l1 .1M102.6 41.2v3.5M102.6 50v2.9"/>
<path d="M102.6 54.6v2.9M102.6 41.2l1 .8M102.6 54.6l1 .7M102.8 46.6v1.6M102.8 46.6h11.3M102.8 48.2h11.3M102.8 59.4v1.6M102.8 59.4h11.3M102.8 48.2l1 .8M103.6 42h11.6M103.6 52.2h11.6M103.6 55.3h11.6"/>
<path d="M103.6 44.8l.2 1M103.6 57.6l.2 1M103.6 49.9l-1 .1M103.6 52.2l-1 .7M103.6 42v2.8M103.6 49.9v2.3M103.6 55.3v2.3M103.8 45.8l-1 .8M103.8 45.8h10.6M103.8 58.6l-1 .8M103.8 58.6h10.6M103.8 49h10.6"/>
<path d="M103.8 49l-.2 .9M115.2 42v2.8M115.2 49.9v2.3M115.2 55.3v2.3M115.2 52.2l.1 .7M115.3 41.2v3.5M115.3 50v2.9M115.3 54.6v2.9M115.3 54.6l-.1 .7M115.3 41.2l-.1 .8M119.6 52.9h12.7M119.6 54.6h12.7"/>
<path d="M119.6 41.2h12.7M119.6 41.2v3.5M119.6 50v2.9M119.6 54.6v2.9M119.6 41.2v.8M119.6 54.6v.7M119.6 42h11.7M119.6 55.3h11.7M119.6 52.2h11.7M119.6 42v2.8M119.6 49.9v2.3M119.6 55.3v2.3"/>
<path d="M119.6 52.2v.7M120.4 45.8h10.7M120.4 58.6h10.7M120.4 49h10.7M120.8 46.6h11.3M120.8 48.2h11.3M120.8 59.4h11.3M131.1 45.8l1 .8M131.1 58.6l1 .8M131.1 49l.2 .9M131.3 44.8l-.2 1M131.3 57.6l-.2 1"/>
<path d="M131.3 49.9l1 .1M131.3 52.2l1 .7M131.3 42v2.8M131.3 49.9v2.3M131.3 55.3v2.3M132.1 46.6v1.6M132.1 59.4v1.6M132.1 48.2l-1 .8M132.3 50l.1 .8M132.3 44.7l-1 .1M132.3 57.5l-1 .1M132.3 41.2v3.5"/>
<path d="M132.3 50v2.9M132.3 54.6v2.9M132.3 41.2l-1 .8M132.3 54.6l-1 .7M132.4 56.8l-.1 .7M132.4 44l-.1 .7M132.4 44h.4v6.8h-.4M132.4 56.8h.4v6.8h-.4M132.4 50.8v6M102.4 69.6l.2 .7M102.4 69.6h-.4v6.8h.4M102.4 63.6v6"/>
<path d="M102.4 76.4v6M102.6 62.8l-.2 .8M102.6 65.8h12.7M102.6 67.4h12.7M102.6 75.6l-.2 .8M102.6 78.6h12.7M102.6 70.3l1 .1M102.6 62.8v3M102.6 67.4v2.9M102.6 75.6v3M102.6 67.4l1 .8M102.8 72.2v1.6"/>
<path d="M102.8 72.2h11.3M102.8 73.8h11.3M102.8 61h11.3M102.8 61l1 .8M102.8 73.8l1 .8M103.6 77.7h11.6M103.6 68.2h11.6M103.6 65h11.6M103.6 70.4l.2 1M103.6 75.6h-1M103.6 62.8h-1M103.6 77.7l-1 .9"/>
<path d="M103.6 65l-1 .8M103.6 62.8v2.2M103.6 68.2v2.2M103.6 75.6v2.1M103.8 61.8h10.6M103.8 74.6h10.6M103.8 71.4l-1 .8M103.8 71.4h10.6M103.8 74.6l-.2 1M103.8 61.8l-.2 1M115.2 62.8v2.2M115.2 68.2v2.2"/>
<path d="M115.2 75.6v2.1M115.2 77.7l.1 .9M115.2 65l.1 .8M115.3 62.8v3M115.3 67.4v2.9M115.3 75.6v3M115.3 67.4l-.1 .8M119.6 65.8h12.7M119.6 67.4h12.7M119.6 78.6h12.7M119.6 62.8v3M119.6 67.4v2.9"/>
<path d="M119.6 75.6v3M119.6 67.4v.8M119.6 68.2h11.7M119.6 77.7h11.7M119.6 65h11.7M119.6 62.8v2.2M119.6 68.2v2.2M119.6 75.6v2.1M119.6 65v.8M119.6 77.7v.9M120.4 74.6h10.7M120.4 61.8h10.7"/>
<path d="M120.4 71.4h10.7M120.8 72.2h11.3M120.8 73.8h11.3M120.8 61h11.3M131.1 71.4l1 .8M131.1 74.6l.2 1M131.1 61.8l.2 1M131.3 70.4l-.2 1M131.3 62.8h1M131.3 75.6h1M131.3 77.7l1 .9M131.3 65l1 .8"/>
<path d="M131.3 62.8v2.2M131.3 68.2v2.2M131.3 75.6v2.1M132.1 72.2v1.6M132.1 73.8l-1 .8M132.1 61l-1 .8M132.3 62.8l.1 .8M132.3 75.6l.1 .8M132.3 70.3l-1 .1M132.3 62.8v3M132.3 67.4v2.9M132.3 75.6v3"/>
<path d="M132.3 67.4l-1 .8M132.4 69.6l-.1 .7M132.4 69.6h.4v6.8h-.4M132.4 63.6v6M132.4 76.4v6M102.4 95.2l.2 .7M102.4 82.4l.2 .7M102.4 95.2h-.4v6.7h.4M102.4 82.4h-.4v6.8h.4M102.4 89.2v6M102.6 88.4l-.2 .8M102.6 91.4h12.7"/>
<path d="M102.6 93h12.7M102.6 80.1h12.7M102.6 95.9l1 .1M102.6 83.1l1 .1M102.6 80.1v3M102.6 88.4v3M102.6 93v2.9M102.6 93l1 .8M102.6 80.1l1 .9M102.8 85v1.6M102.8 85h11.3M102.8 86.6h11.3"/>
<path d="M102.8 97.8v1.6M102.8 97.8h11.3M102.8 99.4h11.3M102.8 86.6l1 .8M102.8 99.4l1 .8M103.6 90.6h11.6M103.6 93.8h11.6M103.6 81h11.6M103.6 96l.2 1M103.6 83.2l.2 1M103.6 88.4h-1M103.6 90.6l-1 .8"/>
<path d="M103.6 81v2.2M103.6 88.4v2.2M103.6 93.8v2.2M103.8 87.4h10.6M103.8 97l-1 .8M103.8 97h10.6M103.8 84.2l-1 .8M103.8 84.2h10.6M103.8 87.4l-.2 1M115.2 81v2.2M115.2 88.4v2.2M115.2 93.8v2.2"/>
<path d="M115.2 90.6l.1 .8M115.3 80.1v3M115.3 88.4v3M115.3 93v2.9M115.3 93l-.1 .8M115.3 80.1l-.1 .9M119.6 91.4h12.7M119.6 93h12.7M119.6 80.1h12.7M119.6 80.1v3M119.6 88.4v3M119.6 93v2.9"/>
<path d="M119.6 80.1v.9M119.6 93v.8M119.6 81h11.7M119.6 93.8h11.7M119.6 90.6h11.7M119.6 81v2.2M119.6 88.4v2.2M119.6 93.8v2.2M119.6 90.6v.8M120.4 87.4h10.7M120.4 97h10.7M120.4 84.2h10.7"/>
<path d="M120.8 97.8h11.3M120.8 99.4h11.3M120.8 85h11.3M120.8 86.6h11.3M131.1 97l1 .8M131.1 84.2l1 .8M131.1 87.4l.2 1M131.3 83.2l-.2 1M131.3 96l-.2 1M131.3 88.4h1M131.3 90.6l1 .8M131.3 81v2.2"/>
<path d="M131.3 88.4v2.2M131.3 93.8v2.2M132.1 97.8v1.6M132.1 85v1.6M132.1 99.4l-1 .8M132.1 86.6l-1 .8M132.3 88.4l.1 .8M132.3 83.1l-1 .1M132.3 95.9l-1 .1M132.3 80.1v3M132.3 88.4v3M132.3 93v2.9"/>
<path d="M132.3 80.1l-1 .9M132.3 93l-1 .8M132.4 95.2l-.1 .7M132.4 82.4l-.1 .7M132.4 82.4h.4v6.8h-.4M132.4 95.2h.4v6.7h-.4M132.4 89.2v6M102.4 118a2.43 2.43 0 0 0 3.2 2.2h24.1a2.29 2.29 0 0 0 2.7-2.2M102.4 108l.2 .7M102.4 108h-.4v6.8h.4M102.4 118h30M102.4 101.9v6.1"/>
<path d="M102.4 114.8v3.2M102.6 101.2l-.2 .7M102.6 104.2h12.7M102.6 105.8h12.7M102.6 114l-.2 .8M102.6 114v2.2h12.7v-2.2M102.6 108.7l1 .1M102.6 101.2v3M102.6 105.8v2.9M102.6 105.8l1 .8M102.8 110.6v1.6M102.8 110.6h11.3"/>
<path d="M102.8 112.2h11.3M102.8 112.2l1 .8M103.6 106.6h11.6M103.6 103.4h11.6M103.6 108.8l.2 1M103.6 113.9l-1 .1M103.6 101.1l-1 .1M103.6 103.4l-1 .8M103.6 101.1v2.3M103.6 106.6v2.2M103.6 113.9v2.3M103.8 100.2h10.6"/>
<path d="M103.8 113h10.6M103.8 109.8l-1 .8M103.8 109.8h10.6M103.8 113l-.2 .9M103.8 100.2l-.2 .9M115.2 101.1v2.3M115.2 106.6v2.2M115.2 113.9v2.3M115.2 103.4l.1 .8M115.3 101.2v3M115.3 105.8v2.9M115.3 105.8l-.1 .8"/>
<path d="M119.6 104.2h12.7M119.6 105.8h12.7M119.6 114v2.2h12.7v-2.2M119.6 101.2v3M119.6 105.8v2.9M119.6 105.8v.8M119.6 103.4h11.7M119.6 106.6h11.7M119.6 103.4v.8M119.6 101.1v2.3M119.6 106.6v2.2M119.6 113.9v2.3"/>
<path d="M120.4 113h10.7M120.4 109.8h10.7M120.4 100.2h10.7M120.8 110.6h11.3M120.8 112.2h11.3M131.1 109.8l1 .8M131.1 113l.2 .9M131.1 100.2l.2 .9M131.3 108.8l-.2 1M131.3 101.1l1 .1M131.3 113.9l1 .1M131.3 103.4l1 .8"/>
<path d="M131.3 101.1v2.3M131.3 106.6v2.2M131.3 113.9v2.3M132.1 110.6v1.6M132.1 112.2l-1 .8M132.3 101.2l.1 .7M132.3 114l.1 .8M132.3 108.7l-1 .1M132.3 101.2v3M132.3 105.8v2.9M132.3 105.8l-1 .8M132.4 108l-.1 .7"/>
<path d="M132.4 108h.4v6.8h-.4M132.4 101.9v6.1M132.4 114.8v3.2M92 120.2h50.8M92 148.5h50.8v50.8h-50.8zM114 159.3v-.8h6.8v.8M115.8 159.7h3.3M115.8 159.7l.2 9.7M115.8 159.7l.2 .3M116 160v9.4M116 160h2.8M118.8 160v9.4"/>
<path d="M119.1 159.7l-.3 9.7M119.1 159.7l-.3 .3M102.8 170.5h-.8v6.8h.8M103.3 172.2l9.6 .3M103.3 172.2v3.3M103.3 172.2l.2 .3M103.5 172.5h9.4M103.5 175.3h9.4M103.5 175.3l-.2 .2M103.5 172.5v2.8M106.3 165.1l7 6.6M106.3 165.1h.3"/>
<path d="M106.6 165.1l6.7 6.6M108.6 162.7l6.7 7M108.6 162.7l-2.3 2.4M108.6 162.7v.4M108.6 163.1l6.7 6.6M108.6 163.1l-2 2M112.9 175.3l-9.6 .2M112.9 172.5l-.2 1.2 .2 1.6M113.3 176.1l.7 1 1.3 .9M113.3 176.1l-7 6.6M113.3 176.1l-6.7 6.6M115.3 169.7l-1.3 .9-.7 1.1"/>
<path d="M115.3 178l-6.7 7M115.3 178l-6.7 6.7M116 178.4l-.2 9.6M116 178.4l1.1 .2 1.7-.2M116 169.4l1.3-.2 1.5 .2M116 178.4v9.3M118.8 178.4l.3 9.6M118.8 178.4v9.3M119.6 178l6.7 7M119.6 169.7l1.3 .9 .7 1.1M119.6 178l6.7 6.7M121.6 176.1l7 6.6"/>
<path d="M121.6 176.1l-.7 1-1.3 .9M121.6 176.1l6.6 6.6M121.9 175.3l9.7 .2M121.9 172.5l.2 1-.2 1.8M121.9 172.5h9.4M121.9 175.3h9.4M126.3 162.7l2.3 2.4M126.3 162.7l-6.7 7M126.3 162.7v.4M126.3 163.1l-6.7 6.6M126.3 163.1l1.9 2M128.2 165.1h.4"/>
<path d="M128.2 165.1l-6.6 6.6M128.6 165.1l-7 6.6M131.3 175.3l.3 .2M131.3 172.5v2.8M131.6 172.2v3.3M131.6 172.2l-9.7 .3M131.6 172.2l-.3 .3M132 170.5h.8v6.8h-.8M106.3 182.7l2.3 2.3M106.3 182.7h.3M106.6 182.7l2 2M108.6 184.7v.3"/>
<path d="M114 188.5v.8h6.8v-.8M115.8 188h3.3M116 187.7l-.2 .3M116 187.7h2.8M118.8 187.7l.3 .3M126.3 184.7v.3M128.2 182.7h.4M128.2 182.7l-1.9 2M128.6 182.7l-2.3 2.3"/>
<circle cx="117.4" cy="47.4" r="3.4"/>
<circle cx="117.4" cy="73" r="3.4"/>
<circle cx="117.4" cy="60.2" r="3.4"/>
<circle cx="117.4" cy="98.6" r="3.4"/>
<circle cx="117.4" cy="85.8" r="3.4"/>
<circle cx="117.4" cy="111.4" r="3.4"/>
<circle cx="117.4" cy="173.9" r="15"/>
<circle cx="117.4" cy="173.9" r="3.4"/>
<circle cx="117.4" cy="173.9" r="14.4"/>
</g>
<text font-size="7.1" x="92.6" y="286.8">Монтажная схема. Колодец 2</text>
<text font-size="5" x="164.5" y="14.9">1</text>
<g font-size="4.8">
<text x="163.6" y="9.4">№</text>
<text x="173.1" y="9.4">Наименование</text>
<text x="178.9" y="14.9">Колодец</text>
<text x="164.7" y="20.5">2</text>
<text x="169.5" y="20.5">Песчаная подушка</text>
<text x="164.7" y="26">3</text>
<text x="182.5" y="26">ЦПС</text>
<text x="198.2" y="289.5">2</text>
</g>
<g font-size="4.7" fill="#808080">
<text x="154.2" y="28.6" transform="rotate(-90 154.2 28.6)">100</text>
<text x="77.9" y="71.6" transform="rotate(-90 77.9 71.6)">2290</text>
<text x="154.2" y="86" transform="rotate(-90 154.2 86)">2090*</text>
<text x="154.6" y="177.3" transform="rotate(-90 154.6 177.3)">770</text>
<text x="161.8" y="179.6" transform="rotate(-90 161.8 179.6)">1270*</text>
<text x="113.6" y="209.5">770</text>
<text x="111.3" y="216.7">1270*</text>
</g>
<g font-size="4.7">
<text x="93.9" y="136.7">1</text>
<text x="116.4" y="136.7">2</text>
<text x="139.2" y="136.7">3</text>
</g>
<text font-size="4.2" x="110.5" y="23.9">Уровень земли</text>
<g font-size="4.1">
<text x="195.5" y="281.2">Лист</text>
<text x="109.1" y="295.6">Копировал</text>
<text x="168.6" y="295.7">Формат А4</text>
</g>
<g font-size="3.5">
<text x="24.7" y="186.4">Спецификация материалов:</text>
<text x="24.7" y="190.9">1. Габаритные размеры котлована</text>
<text x="28.7" y="195.4">под колодец (минимальные):</text>
<text x="28.7" y="200">Длина - 1270 мм</text>
<text x="28.7" y="204.5">Ширина - 1270 мм</text>
<text x="28.7" y="209">Глубина - 2090 мм</text>
<text x="24.7" y="213.5">2. Песок - не менее 2,1 м3</text>
<text x="24.7" y="218.1">3. Цемент - не менее 0,42 м3</text>
<text x="24.7" y="222.6">4. Вода - не менее 0,83 м3</text>
<text x="24.7" y="229.8">1. Строительные и монтажные работы производить согласно своду правил</text>
<text x="24.7" y="238.8">2. Колодец монтируется под землю. Минимальное расстояние от края горловины (без крышки) до</text>
<text x="28.7" y="234.3">СП 48.13330.2011 &quot;Организация строительства&quot;.</text>
<text x="28.7" y="243.3">уровня земли должно составлять не менее 100 мм.</text>
<text x="24.7" y="247.9">3. Расстояние от края колодца до края котлована должно быть не менее 250 мм.</text>
<text x="24.7" y="252.4">4. Монтаж колодца производится на песчаную подушку толщиной не менее 100 мм.</text>
<text x="24.7" y="256.9">5. Обратная засыпка производится цементно-песчаной смесью (ЦПС) послойно (300 мм) с соотношением</text>
<text x="28.7" y="261.5">1:5 (цемент:песок), с одновременной трамбовкой каждого слоя и заполнением колодца водой с целью</text>
<text x="28.7" y="266">выравнивания внутреннего и наружного давлений. При работе использовать цемент марки М500.</text>
<text x="24.7" y="270.5">6. В случае плывуна, грунта типа торф, обрушения стенок котлована необходим монтаж опалубки из</text>
<text x="28.7" y="275">досок сечением 150х50.</text>
</g>
<g font-size="3.4">
<text x="11.4" y="174.6" transform="rotate(-90 11.4 174.6)">Подп. и дата</text>
<text x="11.4" y="205.1" transform="rotate(-90 11.4 205.1)">Инв. № дубл.</text>
<text x="11.6" y="229.9" transform="rotate(-90 11.6 229.9)">Взам. инв. №</text>
<text x="11.4" y="259.6" transform="rotate(-90 11.4 259.6)">Подп. и дата</text>
<text x="11.4" y="290" transform="rotate(-90 11.4 290)">Инв. № подл.</text>
<text x="20.4" y="290.4">Изм.</text>
<text x="28.2" y="290.4">Лист</text>
<text x="40.8" y="290.4">№ докум.</text>
<text x="62" y="290.4">Подп.</text>
<text x="75.6" y="290.4">Дата</text>
</g>
</svg>
